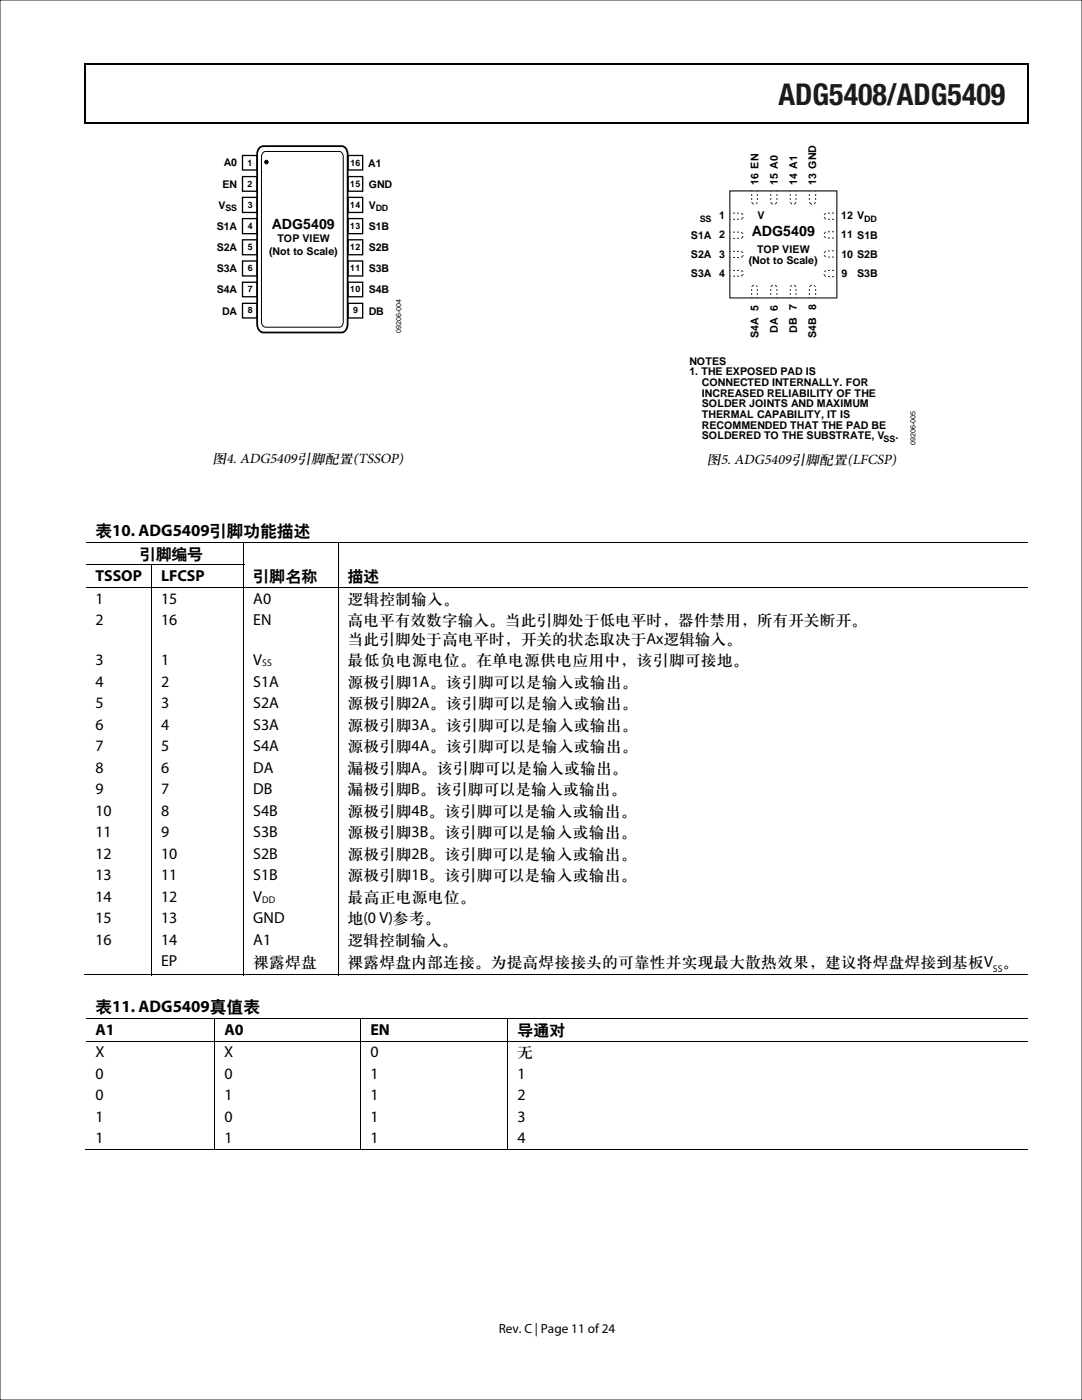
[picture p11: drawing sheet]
<svg xmlns="http://www.w3.org/2000/svg" width="216mm" height="279mm" viewBox="0 0 216 279" stroke-linecap="round" stroke-linejoin="round" font-family="sans-serif">
<g fill="#000">
<path d="M16.9 12.7h.2v1h-.2zM205.1 12.7h.2v1h-.2zM205.1 12.7h.2v.3h-.2zM82.3 24.4h.2v.3h-.2zM205.1 24.4h.2v.3h-.2z"/>
<circle cx="53.2" cy="32.4" r=".35"/>
</g>
<path d="M16.9 12.8h188.2M17 13.7v11M205.2 13.7v11M16.9 24.5h188.2" fill="none" stroke="#000" stroke-width=".25"/>
<path d="M51.8 29.5l.7-.3h15.7a1.38 1.38 0 0 1 1.2 1.6v33.9a1.59 1.59 0 0 1-1.2 1.7h-15.7a1.46 1.46 0 0 1-1.2-1.7v-33.9l.1-.6z" fill="none" stroke="#000" stroke-width=".35"/>
<g fill="none" stroke="#000" stroke-width=".2">
<path d="M52.4 30.6l.6-.4h14.8a1.02 1.02 0 0 1 .7 1.1v32.9a1.02 1.02 0 0 1-.7 1.1h-14.8a1 1 0 0 1-.8-1.1v-32.9z"/>
<circle cx="53.2" cy="32.4" r=".35"/>
</g>
<g fill="none" stroke="#000" stroke-width=".26">
<path d="M48.4 31h2.9v2.9h-2.9zM48.4 35.2h2.9v3h-2.9zM48.4 39.4h2.9v3h-2.9zM69.4 31h3v2.9h-3zM69.4 35.2h3v3h-3zM69.4 39.4h3v3h-3zM48.4 43.6h2.9v3h-2.9zM48.4 47.9h2.9v2.9h-2.9zM48.4 52.1h2.9v3h-2.9zM48.4 56.3h2.9v2.9h-2.9zM69.4 43.6h3v3h-3zM69.4 47.9h3v2.9h-3z"/>
<path d="M69.4 52.1h3v3h-3zM69.4 56.3h3v2.9h-3zM48.4 60.5h2.9v3h-2.9zM69.4 60.5h3v3h-3z"/>
</g>
<path d="M145.6 38.1h21.4v21.4h-21.4z" fill="none" stroke="#343536" stroke-width=".27"/>
<path d="M150 38.2v1.9a.57 .57 0 0 0 .6 .7 .57 .57 0 0 0 .5-.7v-1.9" fill="none" stroke="#343536" stroke-width=".2"/>
<g fill="#fff">
<path d="M150.4 40.5h.3v.4h-.3z"/>
<path d="M149.7 40h.5v.3h-.5z"/>
<path d="M150.9 40h.5v.3h-.5z"/>
<path d="M149.7 39.2h.5v.3h-.5z"/>
<path d="M150.9 39.2h.5v.3h-.5z"/>
<path d="M149.7 38.4h.5v.2h-.5z"/>
<path d="M150.9 38.4h.5v.2h-.5z"/>
</g>
<path d="M153.8 38.2v1.9a.61 .61 0 0 0 .6 .7 .61 .61 0 0 0 .6-.7v-1.9" fill="none" stroke="#343536" stroke-width=".2"/>
<g fill="#fff">
<path d="M154.2 40.5h.4v.4h-.4z"/>
<path d="M153.5 40h.6v.3h-.6z"/>
<path d="M154.8 40h.4v.3h-.4z"/>
<path d="M153.5 39.2h.6v.3h-.6z"/>
<path d="M154.8 39.2h.4v.3h-.4z"/>
<path d="M153.5 38.4h.6v.2h-.6z"/>
<path d="M154.8 38.4h.4v.2h-.4z"/>
</g>
<path d="M157.7 38.2v1.9a.57 .57 0 0 0 .6 .7 .57 .57 0 0 0 .5-.7v-1.9" fill="none" stroke="#343536" stroke-width=".2"/>
<g fill="#fff">
<path d="M158.1 40.5h.3v.4h-.3z"/>
<path d="M157.4 40h.5v.3h-.5z"/>
<path d="M158.6 40h.5v.3h-.5z"/>
<path d="M157.4 39.2h.5v.3h-.5z"/>
<path d="M158.6 39.2h.5v.3h-.5z"/>
<path d="M157.4 38.4h.5v.2h-.5z"/>
<path d="M158.6 38.4h.5v.2h-.5z"/>
</g>
<path d="M161.5 38.2v1.9a.62 .62 0 0 0 .6 .7 .62 .62 0 0 0 .7-.7v-1.9" fill="none" stroke="#343536" stroke-width=".2"/>
<g fill="#fff">
<path d="M161.9 40.5h.4v.4h-.4z"/>
<path d="M161.2 40h.6v.3h-.6z"/>
<path d="M162.5 40h.4v.3h-.4z"/>
<path d="M161.2 39.2h.6v.3h-.6z"/>
<path d="M162.5 39.2h.4v.3h-.4z"/>
<path d="M161.2 38.4h.6v.2h-.6z"/>
<path d="M162.5 38.4h.4v.2h-.4z"/>
</g>
<path d="M167 42.5h-2a.62 .62 0 0 0-.6 .6 .62 .62 0 0 0 .6 .7h2" fill="none" stroke="#343536" stroke-width=".2"/>
<g fill="#fff">
<path d="M164.2 43h.4v.2h-.4z"/>
<path d="M164.9 42.3h.2v.4h-.2z"/>
<path d="M164.9 43.5h.2v.4h-.2z"/>
<path d="M165.7 42.3h.2v.4h-.2z"/>
<path d="M165.7 43.5h.2v.4h-.2z"/>
<path d="M166.5 42.3h.2v.4h-.2z"/>
<path d="M166.5 43.5h.2v.4h-.2z"/>
</g>
<path d="M167 46.2h-2a.62 .62 0 0 0-.6 .7 .62 .62 0 0 0 .6 .6h2" fill="none" stroke="#343536" stroke-width=".2"/>
<g fill="#fff">
<path d="M164.2 46.7h.4v.4h-.4z"/>
<path d="M164.9 46h.2v.5h-.2z"/>
<path d="M164.9 47.2h.2v.5h-.2z"/>
<path d="M165.7 46h.2v.5h-.2z"/>
<path d="M165.7 47.2h.2v.5h-.2z"/>
<path d="M166.5 46h.2v.5h-.2z"/>
<path d="M166.5 47.2h.2v.5h-.2z"/>
</g>
<path d="M167 50.1h-2a.62 .62 0 0 0-.6 .6 .62 .62 0 0 0 .6 .6h2" fill="none" stroke="#343536" stroke-width=".2"/>
<g fill="#fff">
<path d="M164.2 50.6h.4v.3h-.4z"/>
<path d="M164.9 49.9h.2v.4h-.2z"/>
<path d="M164.9 51h.2v.6h-.2z"/>
<path d="M165.7 49.9h.2v.4h-.2z"/>
<path d="M165.7 51h.2v.6h-.2z"/>
<path d="M166.5 49.9h.2v.4h-.2z"/>
<path d="M166.5 51h.2v.6h-.2z"/>
</g>
<path d="M167 54h-2a.61 .61 0 0 0-.6 .6 .61 .61 0 0 0 .6 .6h2" fill="none" stroke="#343536" stroke-width=".2"/>
<g fill="#fff">
<path d="M164.2 54.4h.4v.3h-.4z"/>
<path d="M164.9 53.7h.2v.5h-.2z"/>
<path d="M164.9 54.9h.2v.5h-.2z"/>
<path d="M165.7 53.7h.2v.5h-.2z"/>
<path d="M165.7 54.9h.2v.5h-.2z"/>
<path d="M166.5 53.7h.2v.5h-.2z"/>
<path d="M166.5 54.9h.2v.5h-.2z"/>
</g>
<path d="M145.7 54h2a.57 .57 0 0 1 .6 .5 .57 .57 0 0 1-.6 .6h-2" fill="none" stroke="#343536" stroke-width=".2"/>
<g fill="#fff">
<path d="M148 54.4h.6v.3h-.6z"/>
<path d="M147.6 54.9h.2v.5h-.2z"/>
<path d="M147.6 53.7h.2v.5h-.2z"/>
<path d="M146.8 54.9h.2v.5h-.2z"/>
<path d="M146.8 53.7h.2v.5h-.2z"/>
<path d="M146 54.9h.3v.5h-.3z"/>
<path d="M146 53.7h.3v.5h-.3z"/>
</g>
<path d="M145.7 50.2h2a.61 .61 0 0 1 .6 .6 .61 .61 0 0 1-.6 .6h-2" fill="none" stroke="#343536" stroke-width=".2"/>
<g fill="#fff">
<path d="M148 50.6h.6v.3h-.6z"/>
<path d="M147.6 51.1h.2v.5h-.2z"/>
<path d="M147.6 49.9h.2v.5h-.2z"/>
<path d="M146.8 51.1h.2v.5h-.2z"/>
<path d="M146.8 49.9h.2v.5h-.2z"/>
<path d="M146 51.1h.3v.5h-.3z"/>
<path d="M146 49.9h.3v.5h-.3z"/>
</g>
<path d="M145.7 46.3h2a.62 .62 0 0 1 .6 .7 .62 .62 0 0 1-.6 .6h-2" fill="none" stroke="#343536" stroke-width=".2"/>
<g fill="#fff">
<path d="M148 46.8h.6v.3h-.6z"/>
<path d="M147.6 47.3h.2v.5h-.2z"/>
<path d="M147.6 46.2h.2v.4h-.2z"/>
<path d="M146.8 47.3h.2v.5h-.2z"/>
<path d="M146.8 46.2h.2v.4h-.2z"/>
<path d="M146 47.3h.3v.5h-.3z"/>
<path d="M146 46.2h.3v.4h-.3z"/>
</g>
<path d="M145.7 42.5h2a.62 .62 0 0 1 .6 .6 .62 .62 0 0 1-.6 .7h-2" fill="none" stroke="#343536" stroke-width=".2"/>
<g fill="#fff">
<path d="M148 43h.6v.3h-.6z"/>
<path d="M147.6 43.5h.2v.5h-.2z"/>
<path d="M147.6 42.4h.2v.4h-.2z"/>
<path d="M146.8 43.5h.2v.5h-.2z"/>
<path d="M146.8 42.4h.2v.4h-.2z"/>
<path d="M146 43.5h.3v.5h-.3z"/>
<path d="M146 42.4h.3v.4h-.3z"/>
</g>
<path d="M161.5 59.5v-2a.62 .62 0 0 1 .6-.6 .62 .62 0 0 1 .7 .6v2" fill="none" stroke="#343536" stroke-width=".2"/>
<g fill="#fff">
<path d="M161.9 56.6h.4v.6h-.4z"/>
<path d="M162.5 57.3h.5v.3h-.5z"/>
<path d="M161.3 57.3h.5v.3h-.5z"/>
<path d="M162.5 58.1h.5v.3h-.5z"/>
<path d="M161.3 58.1h.5v.3h-.5z"/>
<path d="M162.5 58.9h.5v.3h-.5z"/>
<path d="M161.3 58.9h.5v.3h-.5z"/>
</g>
<path d="M157.7 59.5l.1-2.3a.57 .57 0 0 1 .6-.3 .57 .57 0 0 1 .4 .6v2" fill="none" stroke="#343536" stroke-width=".2"/>
<g fill="#fff">
<path d="M158.1 56.6h.3v.6h-.3z"/>
<path d="M158.7 57.3h.4v.3h-.4z"/>
<path d="M157.4 57.3h.5v.3h-.5z"/>
<path d="M158.7 58.1h.4v.3h-.4z"/>
<path d="M157.4 58.1h.5v.3h-.5z"/>
<path d="M158.7 58.9h.4v.3h-.4z"/>
<path d="M157.4 58.9h.5v.3h-.5z"/>
</g>
<path d="M153.8 59.5v-2a.61 .61 0 0 1 .6-.6 .61 .61 0 0 1 .6 .6v2" fill="none" stroke="#343536" stroke-width=".2"/>
<g fill="#fff">
<path d="M154.2 56.6h.4v.6h-.4z"/>
<path d="M154.8 57.3h.5v.3h-.5z"/>
<path d="M153.6 57.3h.5v.3h-.5z"/>
<path d="M154.8 58.1h.5v.3h-.5z"/>
<path d="M153.6 58.1h.5v.3h-.5z"/>
<path d="M154.8 58.9h.5v.3h-.5z"/>
<path d="M153.6 58.9h.5v.3h-.5z"/>
</g>
<path d="M150 59.5l.1-2.3a.57 .57 0 0 1 .6-.3 .57 .57 0 0 1 .4 .6v2" fill="none" stroke="#343536" stroke-width=".2"/>
<g fill="#fff">
<path d="M150.4 56.6h.3v.6h-.3z"/>
<path d="M151 57.3h.4v.3h-.4z"/>
<path d="M149.7 57.3h.5v.3h-.5z"/>
<path d="M151 58.1h.4v.3h-.4z"/>
<path d="M149.7 58.1h.5v.3h-.5z"/>
<path d="M151 58.9h.4v.3h-.4z"/>
<path d="M149.7 58.9h.5v.3h-.5z"/>
</g>
<g fill="none" stroke="#000" stroke-width=".2">
<path d="M17.1 108.2h188M17.1 112.8h31.6M17.1 117.3h188M30.2 112.8v4.4M30.2 117.4v77.3M48.6 108.3v4.4M48.6 112.8v4.4M48.6 117.4v77.3M67.5 108.3v4.4M67.5 112.8v4.4M67.5 117.4v77.3M16.9 194.6h13.2"/>
<path d="M30.3 194.6h18.3M48.7 194.6h18.7M67.5 194.6h137.6M17.1 203.2h188M17.1 207.8h188M42.9 203.3v4.4M42.9 207.9v21.6M72 203.3v4.4M72 207.9v21.6M101.3 203.3v4.4M101.3 207.9v21.6M16.9 229.5h25.9"/>
<path d="M42.9 229.5h29M72.1 229.5h29.1M101.4 229.5h103.7"/>
</g>
<path d="M67.4 112.7h.1v.1h-.1z" fill="#000"/>
<path d="M0 0h215.9v279.4h-215.9z" fill="none" stroke="#231815" stroke-width=".2"/>
<text font-size="6" fill="#231815" x="155.4" y="21">ADG5408/ADG5409</text>
<g font-size="3.3">
<text x="19.1" y="106.9">表10. ADG5409引脚功能描述</text>
<text x="19" y="202">表11. ADG5409真值表</text>
</g>
<g font-size="3.2">
<text x="27.9" y="111.5">引脚编号</text>
<text x="19" y="116">TSSOP</text>
<text x="32.1" y="116">LFCSP</text>
<text x="50.5" y="116">引脚名称</text>
<text x="69.4" y="115.9">描述</text>
<text x="19" y="120.5">1</text>
<text x="19" y="124.8">2</text>
<text x="32.1" y="120.5">15</text>
<text x="32.1" y="124.8">16</text>
<text x="50.5" y="120.5">A0</text>
<text x="50.5" y="124.8">EN</text>
<text x="69.4" y="120.5">逻辑控制输入。</text>
<text x="69.4" y="124.8">高电平有效数字输入。当此引脚处于低电平时，器件禁用，所有开关断开。</text>
<text x="69.4" y="128.6">当此引脚处于高电平时，开关的状态取决于Ax逻辑输入。</text>
<text x="19" y="132.7">3</text>
<text x="19" y="137">4</text>
<text x="32.1" y="132.7">1</text>
<text x="32.1" y="137">2</text>
<text x="50.5" y="132.7">V</text>
<text x="50.5" y="137">S1A</text>
<text x="69.4" y="137">源极引脚1A。该引脚可以是输入或输出。</text>
<text x="69.4" y="132.7">最低负电源电位。在单电源供电应用中，该引脚可接地。</text>
<text x="19" y="141.3">5</text>
<text x="32.1" y="141.3">3</text>
<text x="50.5" y="141.3">S2A</text>
<text x="69.4" y="141.3">源极引脚2A。该引脚可以是输入或输出。</text>
<text x="19" y="145.6">6</text>
<text x="19" y="149.9">7</text>
<text x="32.1" y="145.6">4</text>
<text x="32.1" y="149.9">5</text>
<text x="50.5" y="145.6">S3A</text>
<text x="50.5" y="149.9">S4A</text>
<text x="69.4" y="145.6">源极引脚3A。该引脚可以是输入或输出。</text>
<text x="69.4" y="149.9">源极引脚4A。该引脚可以是输入或输出。</text>
<text x="19" y="154.2">8</text>
<text x="32.1" y="154.2">6</text>
<text x="50.5" y="154.2">DA</text>
<text x="69.4" y="154.2">漏极引脚A。该引脚可以是输入或输出。</text>
<text x="19" y="158.5">9</text>
<text x="32.1" y="158.5">7</text>
<text x="50.5" y="158.5">DB</text>
<text x="69.4" y="158.5">漏极引脚B。该引脚可以是输入或输出。</text>
<text x="19" y="162.8">10</text>
<text x="19" y="167.1">11</text>
<text x="32.1" y="162.8">8</text>
<text x="32.1" y="167.1">9</text>
<text x="50.5" y="162.8">S4B</text>
<text x="50.5" y="167.1">S3B</text>
<text x="69.4" y="162.8">源极引脚4B。该引脚可以是输入或输出。</text>
<text x="69.4" y="167.1">源极引脚3B。该引脚可以是输入或输出。</text>
<text x="19" y="171.4">12</text>
<text x="32.1" y="171.4">10</text>
<text x="50.5" y="171.4">S2B</text>
<text x="69.4" y="171.4">源极引脚2B。该引脚可以是输入或输出。</text>
<text x="19" y="175.7">13</text>
<text x="19" y="180">14</text>
<text x="32.1" y="175.7">11</text>
<text x="32.1" y="180">12</text>
<text x="50.5" y="175.7">S1B</text>
<text x="50.5" y="180">V</text>
<text x="69.4" y="175.7">源极引脚1B。该引脚可以是输入或输出。</text>
<text x="69.4" y="180">最高正电源电位。</text>
<text x="19" y="184.3">15</text>
<text x="32.1" y="184.3">13</text>
<text x="50.5" y="184.3">GND</text>
<text x="69.3" y="184.3">地(0 V)参考。</text>
<text x="19" y="188.6">16</text>
<text x="32.1" y="188.6">14</text>
<text x="50.5" y="188.6">A1</text>
<text x="69.4" y="188.6">逻辑控制输入。</text>
<text x="32.1" y="192.9">EP</text>
<text x="50.5" y="192.9">裸露焊盘</text>
<text x="69.4" y="192.9">裸露焊盘内部连接。为提高焊接接头的可靠性并实现最大散热效果，建议将焊盘焊接到基板V 。</text>
<text x="19" y="206.5">A1</text>
<text x="44.8" y="206.5">A0</text>
<text x="73.9" y="206.5">EN</text>
<text x="103.2" y="206.5">导通对</text>
<text x="19" y="211">X</text>
<text x="19" y="215.3">0</text>
<text x="44.8" y="211">X</text>
<text x="44.8" y="215.3">0</text>
<text x="73.9" y="211">0</text>
<text x="73.9" y="215.3">1</text>
<text x="103.2" y="211">无</text>
<text x="103.2" y="215.3">1</text>
<text x="19" y="219.6">0</text>
<text x="44.8" y="219.6">1</text>
<text x="73.9" y="219.6">1</text>
<text x="103.2" y="219.6">2</text>
<text x="19" y="223.9">1</text>
<text x="44.8" y="223.9">0</text>
<text x="73.9" y="223.9">1</text>
<text x="103.2" y="223.9">3</text>
<text x="19" y="228.2">1</text>
<text x="44.8" y="228.2">1</text>
<text x="73.9" y="228.2">1</text>
<text x="103.2" y="228.2">4</text>
</g>
<g font-size="2.9">
<text x="42.4" y="92.5">图4. ADG5409引脚配置(TSSOP)</text>
<text x="141" y="92.5">图5. ADG5409引脚配置(LFCSP)</text>
</g>
<g font-size="2.8">
<text x="54.3" y="45.7">ADG5409</text>
<text x="150" y="47.1">ADG5409</text>
</g>
<text font-size="2.6" x="99.5" y="266">Rev. C | Page 11 of 24</text>
<g font-size="2.1">
<text x="44.6" y="33.2">A0</text>
<text x="73.5" y="33.3">A1</text>
<text x="43.6" y="41.6">V</text>
<text x="44.4" y="37.4">EN</text>
<text x="73.6" y="37.4">GND</text>
<text x="73.6" y="41.6">V</text>
<text x="151.3" y="36.9" transform="rotate(-90 151.3 36.9)">16 EN</text>
<text x="155.2" y="36.9" transform="rotate(-90 155.2 36.9)">15 A0</text>
<text x="159" y="36.9" transform="rotate(-90 159 36.9)">14 A1</text>
<text x="162.9" y="36.9" transform="rotate(-90 162.9 36.9)">13 GND</text>
<text x="43.2" y="45.8">S1A</text>
<text x="73.6" y="45.8">S1B</text>
<text x="137.9" y="47.7">S1A</text>
<text x="143.5" y="43.7">1</text>
<text x="143.5" y="47.5">2</text>
<text x="151.1" y="43.7">V</text>
<text x="167.9" y="47.5">11 S1B</text>
<text x="167.9" y="43.7">12 V</text>
<text x="43.2" y="50">S2A</text>
<text x="53.7" y="50.8">(Not to Scale)</text>
<text x="55.4" y="48.3">TOP VIEW</text>
<text x="73.6" y="50">S2B</text>
<text x="137.9" y="51.5">S2A</text>
<text x="143.5" y="51.4">3</text>
<text x="149.4" y="52.7">(Not to Scale)</text>
<text x="151.1" y="50.6">TOP VIEW</text>
<text x="167.9" y="51.4">10 S2B</text>
<text x="43.2" y="58.4">S4A</text>
<text x="43.2" y="54.2">S3A</text>
<text x="73.6" y="58.4">S4B</text>
<text x="73.6" y="54.2">S3B</text>
<text x="137.9" y="55.3">S3A</text>
<text x="143.5" y="55.3">4</text>
<text x="167.9" y="55.3">9</text>
<text x="171" y="55.3">S3B</text>
<text x="44.3" y="62.8">DA</text>
<text x="73.6" y="62.8">DB</text>
<text x="151.3" y="67.4" transform="rotate(-90 151.3 67.4)">S4A 5</text>
<text x="155.2" y="66.4" transform="rotate(-90 155.2 66.4)">DA 6</text>
<text x="159" y="66.4" transform="rotate(-90 159 66.4)">DB 7</text>
<text x="162.9" y="67.4" transform="rotate(-90 162.9 67.4)">S4B 8</text>
<text x="137.6" y="72.8">NOTES</text>
<text x="137.6" y="74.9">1. THE EXPOSED PAD IS</text>
<text x="140" y="77">CONNECTED INTERNALLY. FOR</text>
<text x="140" y="79.2">INCREASED RELIABILITY OF THE</text>
<text x="140" y="81.3">SOLDER JOINTS AND MAXIMUM</text>
<text x="140" y="83.4">THERMAL CAPABILITY, IT IS</text>
<text x="140" y="87.7">SOLDERED TO THE SUBSTRATE, V</text>
<text x="140" y="85.5">RECOMMENDED THAT THE PAD BE</text>
<text x="178.7" y="87.7">.</text>
</g>
<text font-size="2" x="198.1" y="194">SS</text>
<g font-size="1.9">
<text x="52.3" y="132.8">SS</text>
<text x="52.3" y="180.2">DD</text>
</g>
<g font-size="1.8">
<text x="49.4" y="33.1">1</text>
<text x="70" y="33.1">16</text>
<text x="49.4" y="37.3">2</text>
<text x="49.4" y="41.4">3</text>
<text x="69.9" y="37.3">15</text>
<text x="69.9" y="41.4">14</text>
<text x="45" y="42.2">SS</text>
<text x="49.4" y="45.6">4</text>
<text x="69.9" y="45.6">13</text>
<text x="75" y="42.2">DD</text>
<text x="139.6" y="44.2">SS</text>
<text x="172.5" y="44.2">DD</text>
<text x="49.4" y="49.8">5</text>
<text x="69.9" y="49.8">12</text>
<text x="49.4" y="54">6</text>
<text x="49.4" y="58.2">7</text>
<text x="69.9" y="54">11</text>
<text x="69.9" y="58.2">10</text>
<text x="49.4" y="62.4">8</text>
<text x="70.5" y="62.5">9</text>
<text x="176.3" y="88.2">SS</text>
</g>
<g font-size="1.4">
<text x="80.1" y="66.4" transform="rotate(-90 80.1 66.4)">09206-004</text>
<text x="182.7" y="88.8" transform="rotate(-90 182.7 88.8)">09206-005</text>
</g>
</svg>
